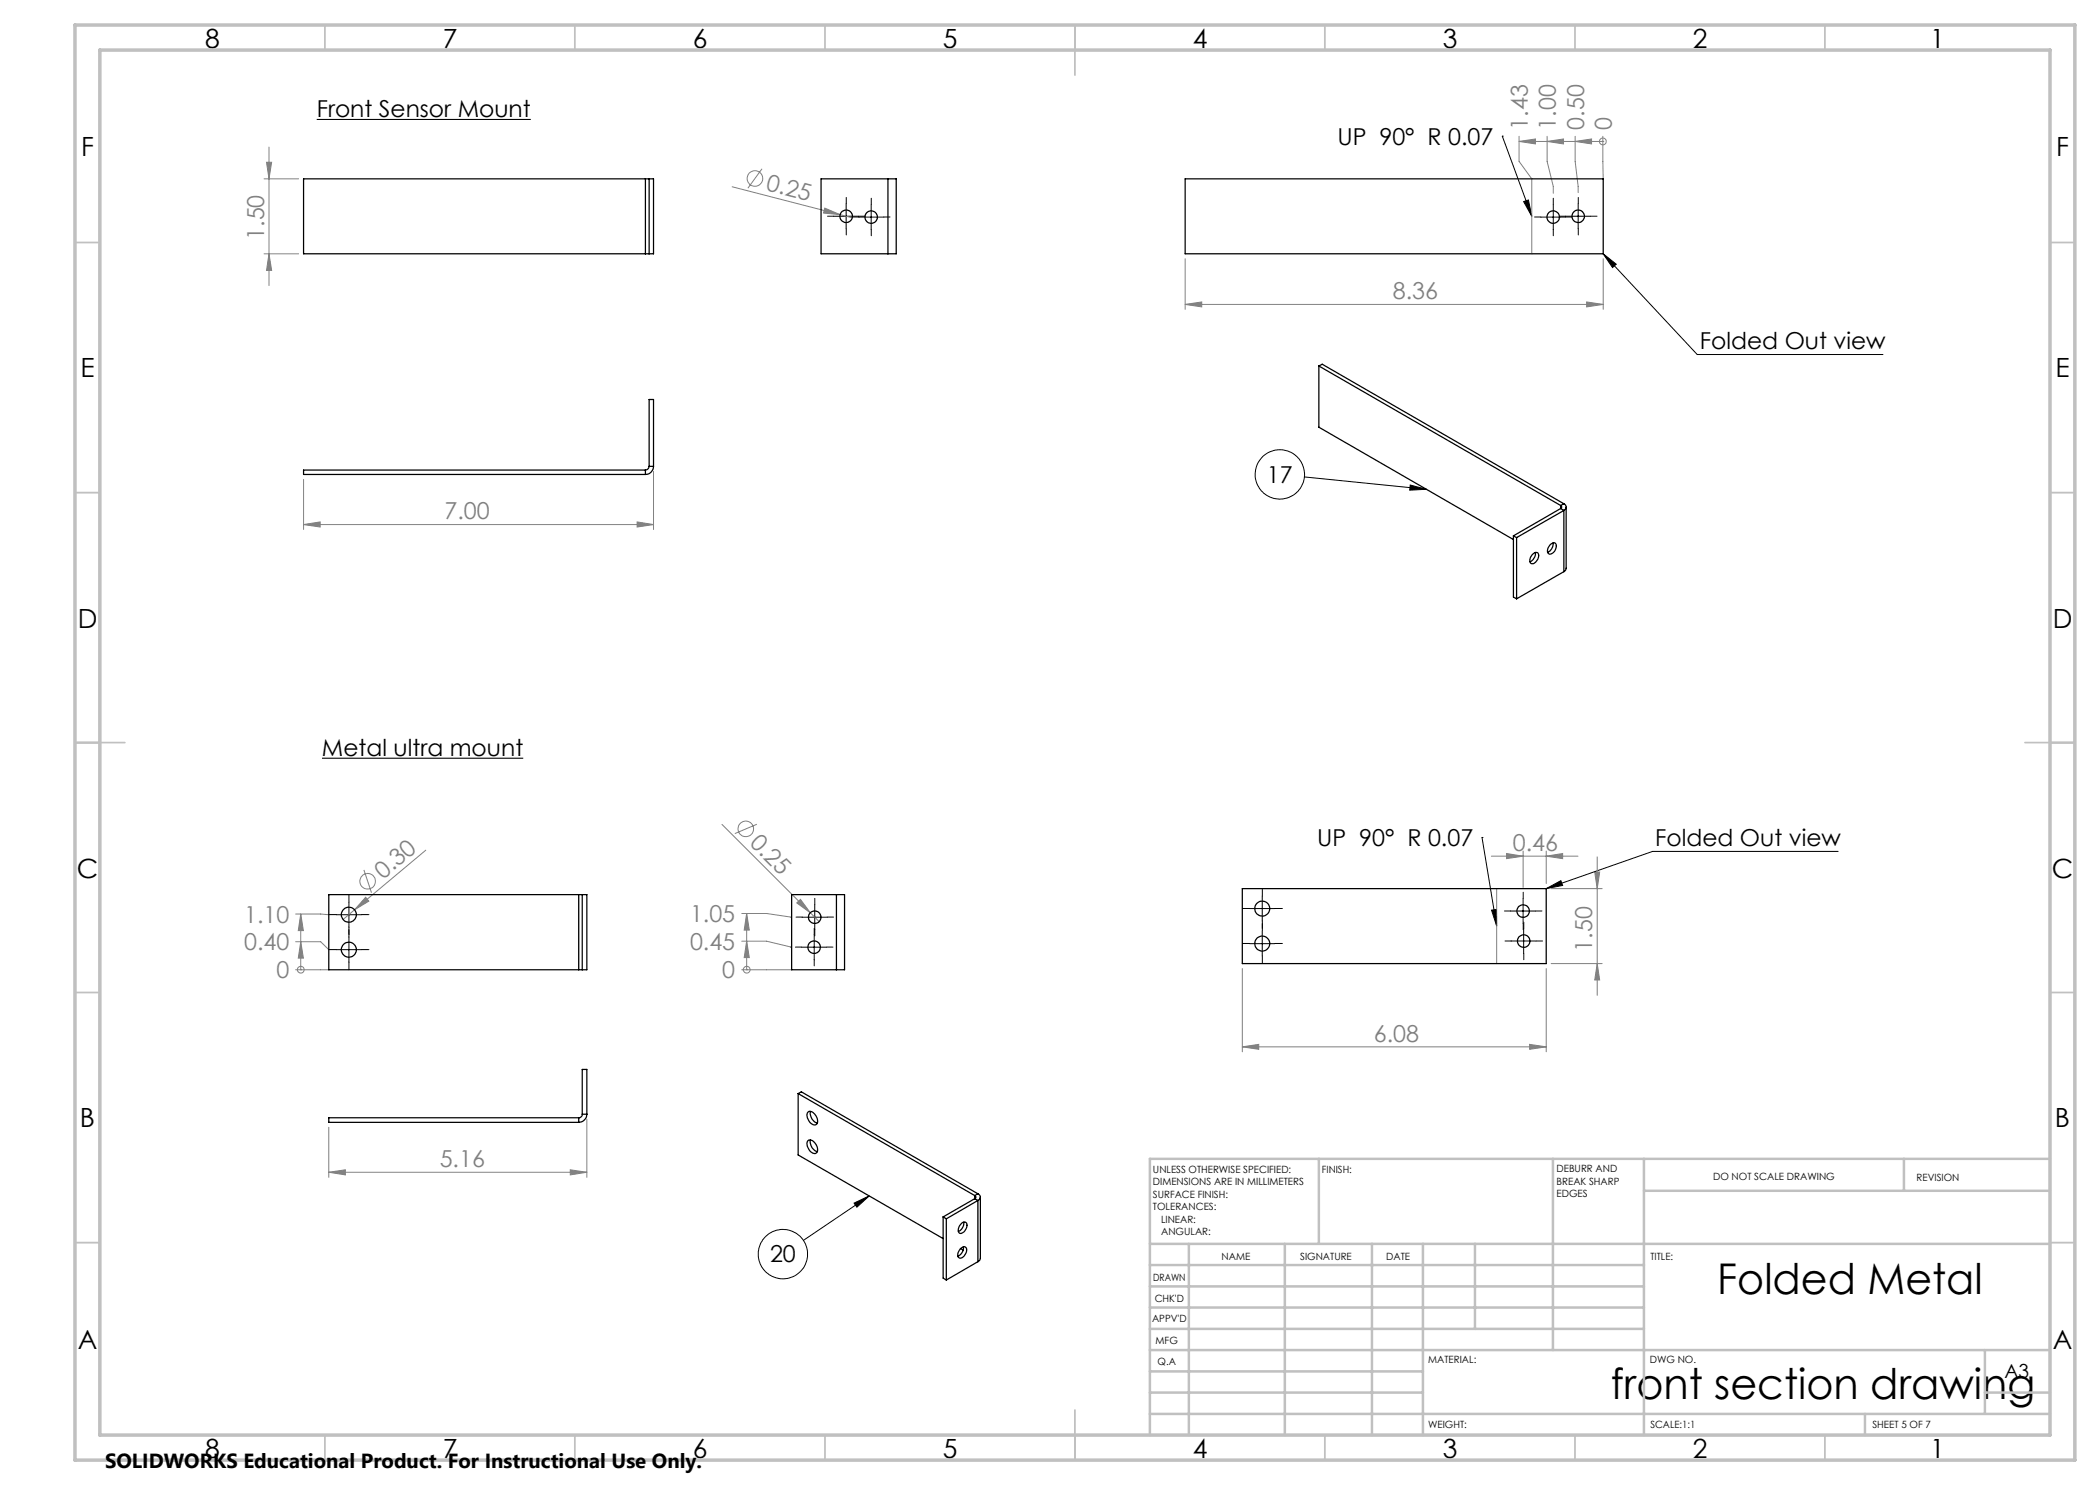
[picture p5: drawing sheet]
<svg xmlns="http://www.w3.org/2000/svg" width="420mm" height="297mm" viewBox="0 0 420 297" stroke-linecap="round" stroke-linejoin="round" font-family="sans-serif">
<g fill="none" stroke="#808080" stroke-width=".2">
<path d="M52.8 35.8h6.9M53.3 32.5h1l-.5 3.3zM53.8 29.4v27.7M146.4 37.4l21.6 5.5M152.4 33.8l-2.8 3.8M303.8 28.3l3.3-.5v1zM303.8 28.3h16.8M303.8 27.3v5l2.6 3.5v15M309.4 28.3l3.3-.5v1zM309.4 27.3v5l1.3 5v1.4M315 28.3l3.3-.5v1zM315 27.3v5l.6 5v1.2"/>
<path d="M320.6 28.3h.1M320.6 27.3v8.5M52.8 50.8h6.9M53.8 50.8l.5 3.3h-1zM165 41.6l3 1.3-3.3-.3zM168 42.9l2.4 .7M237 51.7v10.2M320.6 51.7v10.2M237 60.9l3.3-.5v1zM237 60.9h83.6M317.3 60.4l3.3 .5-3.3 .5zM60.7 95.9v10"/>
<path d="M130.7 94.3v11.6M60.7 104.9l3.3-.5v1zM60.7 104.9h70M127.4 104.4l3.3 .5-3.3 .5zM72.8 174l1.5 4.5M73.1 179.5l.7 .7-2.9 1.8zM85.2 170l-14.3 12M144.4 164.9l17.7 17.7M151.4 164.8l-4.4 1.9M298.3 171.2h17.3M299.3 177.7v15M301.3 170.7l3.3 .5-3.3 .5z"/>
<path d="M304.6 170.2v7.3M309.2 171.2l3.3-.5v1zM309.2 170.2v6.5M310.2 177.7h10.2M318.9 174.4h1l-.5 3.3zM319.4 171.4v27.7M59.1 194h6.7M59.1 188.3h5l1.7 1.6M59.1 182.8h5l1.7 .1M60.1 188.3l.6 3.3h-1zM60.1 182.8l.6 3.3h-1zM60.1 194h.1"/>
<path d="M60.1 182.8v11.2M70.9 182l-2.3 1.9M148.3 194h10M148.3 188.2h5l5 1.2h-.2M148.3 182.7h5l5 .7h-.1M149.3 188.2l.6 3.3h-1.1zM149.3 182.7l.6 3.3h-1.1zM149.3 194h.1M149.3 182.7v11.3M159.3 180.6l.8-.7 2 2.7zM162.1 182.6l1.7 1.7M248.5 193.7v16.7"/>
<path d="M309.2 193.7v16.7M310.2 192.7h10.2M319.4 192.7l.5 3.3h-1zM248.5 209.4l3.2-.5v1zM248.5 209.4h60.7M305.9 208.9l3.3 .5-3.3 .5zM65.8 234.5l3.3-.5v1zM65.8 225.5v10M65.8 234.5h51.6M114.1 234l3.3 .5-3.3 .5zM117.4 223.8v11.7"/>
<circle cx="151" cy="35.7" r="1.56"/>
<circle cx="320.6" cy="28.3" r=".69"/>
<circle cx="73.5" cy="176.3" r="1.55"/>
<circle cx="149.2" cy="165.8" r="1.55"/>
<circle cx="60.2" cy="193.9" r=".67"/>
<circle cx="149.4" cy="193.9" r=".68"/>
</g>
<path d="M63.3 23.9h42.9M64.4 151.6h40.2" fill="none" stroke="#000" stroke-width=".21"/>
<g fill="none" stroke="#000" stroke-width=".2">
<path d="M300.5 27.2l5.9 16M300.5 27.2h.1M166.7 43.2h5M169.2 40.7v5.1M171.7 43.4h5M174.2 40.9v5M304.7 40.3l1-.3 .7 3.2zM308.2 43.4h4.9M310.7 40.9v5M313.1 43.2h5M315.6 40.7v5.1M320.6 50.8l18.8 20.1h37.2"/>
<path d="M320.6 50.8l2.7 2-.8 .7zM260.9 95.4l24.4 2.5M282 97l3.3 .9-3.4 .1zM252.4 179.2v5M296.4 167.5l2.9 17.7M296.4 167.5h.1M304.6 179.7v5M309.2 177.7l3-1.6 .3 1zM367.6 170.3h-37.1l-21.3 7.4M67.3 182.9h5M67.3 189.9h5M69.8 180.4v5.1"/>
<path d="M69.8 187.4v5M160.3 189.4h5M160.4 183.4h5.1M162.8 186.9v5M162.9 180.9v5M249.9 181.7h5.1M249.9 188.7h5.1M252.4 186.2v5M298.3 182l1-.1v3.3zM302.1 182.2h5M302.2 188.2h5M304.7 185.7v5"/>
<path d="M173.8 239.2l-13.1 8.9M170.8 240.6l3-1.4-2.4 2.2z"/>
<circle cx="256" cy="94.9" r="4.9"/>
<circle cx="156.6" cy="250.8" r="4.9"/>
</g>
<g fill="none" stroke="#000" stroke-width=".2" stroke-dasharray="15.2 1.3 1.3 1.3">
<path d="M166.8 43.2h-1.3M169.3 40.7v-1.2M169.3 45.7v1.3M171.8 43.4h-1.3M171.8 43.2h1.2M174.3 40.9v-1.3M174.3 45.9v1.2M176.8 43.4h1.2M308.2 43.4h-1.3M310.7 40.9v-1.3M310.7 45.9v1.2M313.2 43.4h1.2"/>
<path d="M313.2 43.2h-1.3M315.7 40.7v-1.2M315.7 45.7v1.3M318.2 43.2h1.2M252.5 179.2v-1.5M304.6 179.7v-1.3M67.3 182.9h-1.5M67.3 189.9h-1.5M69.8 180.4v-1.5M69.8 185.4v1.5M69.8 187.4v-1.5M69.8 192.4v1.5"/>
<path d="M72.3 182.9h1.5M72.3 189.9h1.5M160.3 189.4h-1.2M160.5 183.4h-1.3M162.8 186.9v-1.2M162.8 191.9v1.3M163 180.9v-1.2M163 185.9v1.3M165.3 189.4h1.3M165.5 183.4h1.2M250 181.7h-1.5M250 188.7h-1.5"/>
<path d="M252.5 184.2v1.5M252.5 186.2v-1.5M252.5 191.2v1.5M255 181.7h1.5M255 188.7h1.5M302.1 182.2h-1.2M302.3 188.2h-1.3M304.6 184.7v1.2M304.8 185.7v-1.3M304.8 190.7v1.2M307.1 182.2h1.3M307.3 188.2h1.2"/>
</g>
<g fill="none" stroke="#c0c0c0" stroke-width=".35">
<path d="M65 5v5M115 5v5M165 5v5M215 5v10M265 5v5M315 5v5M365 5v5M15 48.5h5M410 48.5h5M15 98.5h5M410 98.5h5M15 148.5h10"/>
<path d="M405 148.5h10M15 198.5h5M410 198.5h5M15 248.5h5M410 248.5h5M65 287v5M115 287v5M165 287v5M215 282v10M265 287v5M315 287v5M365 287v5"/>
</g>
<g fill="none" stroke="#c0c0c0" stroke-width=".5">
<path d="M263.8 231.8v17M310.6 231.8v38.2M328.8 231.8v55.2M328.8 238.2h81.2M380.8 231.8v6.4M410 231.8h-180v55.2M230 248.8h180M230 257.3h98.8M230 253h98.8M237.8 248.8v38.2M257 248.8v38.2M274.4 248.8v38.2"/>
<path d="M284.6 248.8v38.2M295 248.8v17M230 265.8h98.8M230 261.5h98.8M230 278.5h54.6M230 274.3h54.6M230 270h180M397 278.5h13M397 270v12.8M230 282.8h180M373 282.8v4.2"/>
</g>
<path d="M15 5h400v287h-400zM20 10h390v277h-390z" fill="none" stroke="#c0c0c0" stroke-width=".7"/>
<g fill="#000">
<path d="M320.6 50.8l2.7 2-.8 .7zM304.7 40.3l1-.3 .7 3.2zM298.3 182l1-.1v3.3zM309.2 177.7l3-1.6 .3 1z"/>
<path d="M282 97l3.3 .9-3.4 .1zM170.8 240.6l3-1.4-2.4 2.2z"/>
</g>
<g fill="#808080">
<path d="M159.3 180.6l.8-.7 2 2.7z"/>
<path d="M165 41.6l3 1.3-3.3-.3z"/>
<path d="M73.1 179.5l.7 .7-2.9 1.8z"/>
<path d="M60.1 188.3l.6 3.3h-1zM60.1 182.8l.6 3.3h-1zM149.3 188.2l.6 3.3h-1.1zM149.3 182.7l.6 3.3h-1.1z"/>
<path d="M315 28.3l3.3-.5v1zM309.4 28.3l3.3-.5v1zM303.8 28.3l3.3-.5v1z"/>
<path d="M317.3 60.4l3.3 .5-3.3 .5zM237 60.9l3.3-.5v1zM305.9 208.9l3.3 .5-3.3 .5zM248.5 209.4l3.2-.5v1z"/>
<path d="M60.7 104.9l3.3-.5v1zM127.4 104.4l3.3 .5-3.3 .5zM65.8 234.5l3.3-.5v1zM114.1 234l3.3 .5-3.3 .5zM301.3 170.7l3.3 .5-3.3 .5zM309.2 171.2l3.3-.5v1z"/>
<path d="M53.3 32.5h1l-.5 3.3zM53.8 50.8l.5 3.3h-1zM318.9 174.4h1l-.5 3.3zM319.4 192.7l.5 3.3h-1z"/>
</g>
<g fill="none" stroke="#000" stroke-width=".25">
<path d="M129.1 35.8h.7M129.1 35.8h-68.4v15h68.4M129.1 35.8v15M129.8 35.8h.9v15h-.9M129.8 35.8v15M177.6 35.8h1.6v15h-1.6M177.6 35.8h-13.4v15h13.4M177.6 35.8v15M237 35.8h83.6v15h-83.6zM129.1 50.8h.7M263.8 73.2l.6-.4 48.4 27.9M263.8 73.2l48.3 27.9"/>
<path d="M263.8 73.2v12.2l38.9 22.5M129.1 94v.9M129.1 94h-68.4v.9h68.4M129.8 93.3a.79 .79 0 0 1-.7 .7M129.8 93.3v-13.4h.9v13.4M129.8 93.3h.9M130.7 93.3a1.63 1.63 0 0 1-1.6 1.6M302.7 107.2l.6 .3M302.7 107.2v12.2l.6 .4M303.3 107.5v12.3M306.5 110.9a.69 .69 0 0 1 .6-.4 .69 .69 0 0 1 .6 .4 1.67 1.67 0 0 1-1.4 1.8 1.2 1.2 0 0 1 .2-1.8zM307.1 110.5a1.81 1.81 0 0 1-1.1 1.9"/>
<path d="M310 109a.69 .69 0 0 1 .6-.4 .69 .69 0 0 1 .7 .4 1.55 1.55 0 0 1-1.5 1.8 1.16 1.16 0 0 1 .2-1.8zM310.6 108.6a1.91 1.91 0 0 1-1.1 1.9M312.1 101.1a.32 .32 0 0 1 .2 .3 .32 .32 0 0 1-.2 .3M312.1 101.7l-9.4 5.5M312.1 101.7l.7 .4M312.1 101.1v.6M312.8 100.7a.72 .72 0 0 1 .4 .7 .72 .72 0 0 1-.4 .7M312.8 102.1l-9.5 5.4M312.8 114.3l-9.5 5.5M312.8 102.1v12.2M312.8 100.7l-.7 .4M313.2 101.4v12.3l-.1 .3-.3 .3"/>
<path d="M115.7 178.9h.8M115.7 178.9h-49.9v15.1h49.9M115.7 178.9v15.1M116.5 178.9h.9v15.1h-.9M116.5 178.9v15.1M167.3 178.9h1.6v15.1h-1.6M167.3 178.9h-9v15.1h9M167.3 178.9v15.1M248.5 177.7h60.7v15h-60.7zM115.7 194h.8M159.6 218.7v12.3l29 16.7M159.6 218.7l35.3 20.4"/>
<path d="M159.6 218.7l.7-.3 35.3 20.4M115.7 223.6v.9M115.7 223.6h-49.9v.9h49.9M116.5 222.8a.72 .72 0 0 1-.8 .8M116.5 222.8v-8.9h.9v8.9M116.5 222.8h.9M117.4 222.8a1.69 1.69 0 0 1-1.7 1.7M161.6 228.2a1.01 1.01 0 0 1 1.5 .5 1.28 1.28 0 0 1 0 2 1.91 1.91 0 0 1-1.5-2.5zM161.6 222.5a1.01 1.01 0 0 1 1.5 .5 1.28 1.28 0 0 1 0 2 1.91 1.91 0 0 1-1.5-2.5zM162.1 222.3a2.1 2.1 0 0 0 1.3 2.3M162.1 228a2.1 2.1 0 0 0 1.3 2.3M194.9 239.1a.33 .33 0 0 1 .3 .3 .33 .33 0 0 1-.3 .3"/>
<path d="M194.9 239.7l-6.3 3.7M194.9 239.7l.7 .4M194.9 239.1v.6M195.6 238.8a.7 .7 0 0 1 .5 .6 .7 .7 0 0 1-.5 .7M195.6 238.8l-.7 .3M196.1 239.4v12.3l-.1 .3-.4 .3M188.6 243.4l.7 .4M188.6 243.4v12.2l.7 .4M189.3 243.8v12.2M192.1 249.7a.67 .67 0 0 1 1.2 0 1.74 1.74 0 0 1-1.3 1.9 1.09 1.09 0 0 1 0-1.7zM192.1 249.7l.5 .3M192.2 244.8a.66 .66 0 0 1 1-.3 .66 .66 0 0 1 .2 .9 1.3 1.3 0 0 1-1.6 1.2 1.44 1.44 0 0 1 .4-1.8z"/>
<path d="M192.7 249.4a1.81 1.81 0 0 1-1.1 1.8M192.8 244.4v.1a1.91 1.91 0 0 1-1.1 1.8M195.6 252.3l-6.3 3.7M195.6 240.1l-6.3 3.7M195.6 240.1v12.2"/>
<circle cx="169.2" cy="43.3" r="1.25"/>
<circle cx="174.2" cy="43.4" r="1.25"/>
<circle cx="310.6" cy="43.4" r="1.25"/>
<circle cx="315.6" cy="43.3" r="1.26"/>
<circle cx="69.8" cy="189.9" r="1.51"/>
<circle cx="69.8" cy="182.9" r="1.51"/>
<circle cx="162.8" cy="189.4" r="1.25"/>
<circle cx="162.9" cy="183.4" r="1.25"/>
<circle cx="252.5" cy="181.7" r="1.5"/>
<circle cx="252.5" cy="188.7" r="1.5"/>
<circle cx="304.6" cy="182.2" r="1.24"/>
<circle cx="304.8" cy="188.2" r="1.24"/>
</g>
<g font-size="8.5">
<text x="343.5" y="258.8">Folded Metal</text>
<text x="322.2" y="279.7">front section drawing</text>
</g>
<g font-size="5.3">
<text x="41" y="9.5">8</text>
<text x="88.5" y="9.5">7</text>
<text x="138.5" y="9.5">6</text>
<text x="188.5" y="9.5">5</text>
<text x="238.5" y="9.5">4</text>
<text x="288.5" y="9.5">3</text>
<text x="338.5" y="9.5">2</text>
<text x="386" y="9.5">1</text>
<text x="16.2" y="31.3">F</text>
<text x="411.2" y="31.3">F</text>
<text x="16.1" y="75.5">E</text>
<text x="411.1" y="75.5">E</text>
<text x="15.5" y="125.5">D</text>
<text x="410.5" y="125.5">D</text>
<text x="15.4" y="175.5">C</text>
<text x="410.4" y="175.5">C</text>
<text x="16" y="225.5">B</text>
<text x="411" y="225.5">B</text>
<text x="15.5" y="269.8">A</text>
<text x="410.5" y="269.8">A</text>
<text x="41" y="291.5">8</text>
<text x="88.5" y="291.5">7</text>
<text x="138.5" y="291.5">6</text>
<text x="188.5" y="291.5">5</text>
<text x="238.5" y="291.5">4</text>
<text x="288.5" y="291.5">3</text>
<text x="338.5" y="291.5">2</text>
<text x="386" y="291.5">1</text>
</g>
<g font-size="4.7">
<text x="63.3" y="23.4">Front Sensor Mount</text>
<text x="267.5" y="29">UP 90° R 0.07</text>
<text x="340" y="69.8">Folded Out view</text>
<text x="253.4" y="96.5">17</text>
<text x="64.4" y="151.1">Metal ultra mount</text>
<text x="263.5" y="169.2">UP 90° R 0.07</text>
<text x="331" y="169.2">Folded Out view</text>
<text x="154" y="252.5">20</text>
</g>
<g font-size="4.7" fill="#808080">
<text x="305.6" y="26" transform="rotate(-90 305.6 26)">1.43</text>
<text x="311.2" y="26" transform="rotate(-90 311.2 26)">1.00</text>
<text x="316.8" y="26" transform="rotate(-90 316.8 26)">0.50</text>
<text x="322.4" y="26" transform="rotate(-90 322.4 26)">0</text>
<text x="153.1" y="38" transform="rotate(15 153.1 38)">0.25</text>
<text x="52.8" y="48" transform="rotate(-90 52.8 48)">1.50</text>
<text x="278.6" y="59.9">8.36</text>
<text x="88.9" y="103.9">7.00</text>
<text x="149.8" y="168.8" transform="rotate(45 149.8 168.8)">0.25</text>
<text x="302.5" y="170.2">0.46</text>
<text x="76.6" y="175.9" transform="rotate(-40 76.6 175.9)">0.30</text>
<text x="48.8" y="184.6">1.10</text>
<text x="138" y="184.5">1.05</text>
<text x="48.8" y="190.1">0.40</text>
<text x="138" y="190">0.45</text>
<text x="318.4" y="190.3" transform="rotate(-90 318.4 190.3)">1.50</text>
<text x="55.3" y="195.7">0</text>
<text x="144.5" y="195.7">0</text>
<text x="274.8" y="208.3">6.08</text>
<text x="87.9" y="233.4">5.16</text>
</g>
<text font-size="4.1" x="21" y="293.7">SOLIDWORKS Educational Product. For Instructional Use Only.</text>
<text font-size="3.9" x="400.9" y="275.5">A3</text>
<g font-size="2">
<text x="230.6" y="234.6">UNLESS OTHERWISE SPECIFIED:</text>
<text x="230.6" y="237.1">DIMENSIONS ARE IN MILLIMETERS</text>
<text x="230.6" y="239.6">SURFACE FINISH:</text>
<text x="264.4" y="234.6">FINISH:</text>
<text x="311.3" y="234.5">DEBURR AND</text>
<text x="311.3" y="237">BREAK SHARP</text>
<text x="311.3" y="239.5">EDGES</text>
<text x="342.6" y="236">DO NOT SCALE DRAWING</text>
<text x="383.3" y="236.2">REVISION</text>
<text x="230.6" y="242.1">TOLERANCES:</text>
<text x="232.2" y="244.6">LINEAR:</text>
<text x="232.2" y="247.1">ANGULAR:</text>
<text x="244.3" y="252">NAME</text>
<text x="260" y="251.9">SIGNATURE</text>
<text x="277.2" y="251.9">DATE</text>
<text x="330.1" y="251.9">TITLE:</text>
<text x="230.6" y="256.1">DRAWN</text>
<text x="230.9" y="260.3">CHK'D</text>
<text x="230.4" y="264.4">APPV'D</text>
<text x="231.1" y="268.8">MFG</text>
<text x="231.5" y="273">Q.A</text>
<text x="285.6" y="272.5">MATERIAL:</text>
<text x="330" y="272.5">DWG NO.</text>
<text x="285.6" y="285.5">WEIGHT:</text>
<text x="330.1" y="285.6">SCALE:1:1</text>
<text x="374.5" y="285.6">SHEET 5 OF 7</text>
</g>
</svg>
